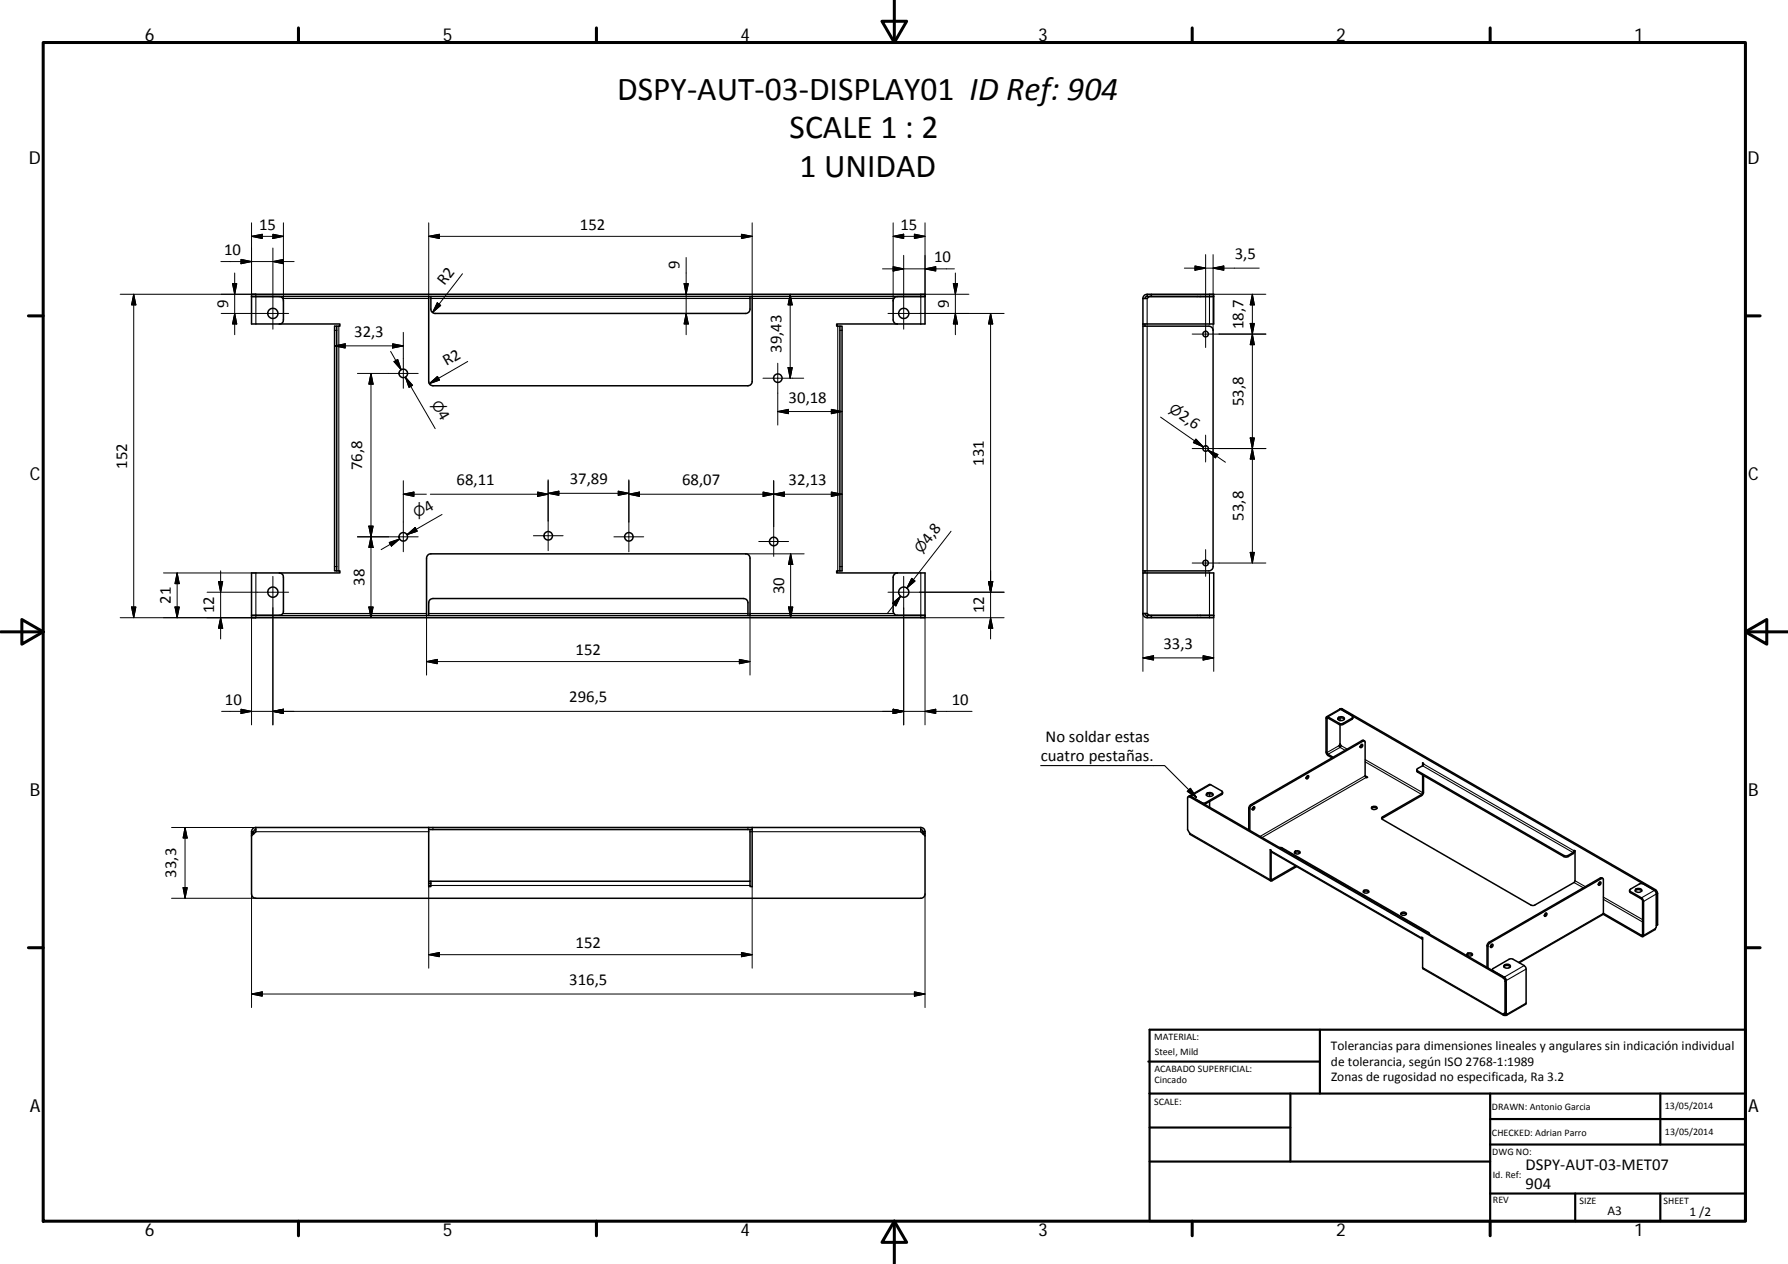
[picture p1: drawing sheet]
<svg xmlns="http://www.w3.org/2000/svg" width="420mm" height="297mm" viewBox="0 0 420 297" stroke-linecap="round" stroke-linejoin="round" font-family="sans-serif">
<g fill="none" stroke="#000" stroke-width=".36">
<path d="M59.1 69.7h1M60.1 69.7h.1M60.1 69.7h156.3M65.6 69.7l.7 .2 .3 .6v4.7l-.3 .7-.7 .2M65.6 76.1h14.3v.5h-.8M78.6 76.6h.5v57.6h-.5zM100.7 69.7v20l.3 .6 .7 .4 74.3-.1 .5-.3 .3-.6v-20M101.3 69.7v3.2l.3 .5 .6 .3h73l.7-.3 .3-.5v-3.2M197.4 76.6h.5v57.6h-.5zM210.9 76.1h6.5v-6.9h-158.3v6.9h6.5M210.9 69.7l-.6 .2-.4 .6v4.7l.4 .7 .6 .2M210.9 76.1h-14.3v.5h.8"/>
<path d="M216.4 69.7h.1M216.4 69.7h1M268.6 76.6h15.5l.6 .3 .3 .5 .1 55.7-.3 .7-.7 .4h-15.5M268.6 76.1v58.5M268.6 70.1v6M269.1 76.1v.5M269.6 69.2h1v.5h-1zM269.6 69.2l-.7 .2-.3 .7M269.6 69.7h-.4l-.1 .4M270.6 69.2h14.6v.5h-1M281.4 69.7h-.1M282.2 69.7h-.2"/>
<path d="M284.2 69.7h-14.2l-.4 .4h-1M284.2 69.7h1v6.4h-16.6M65.6 134.6l.7 .3 .3 .5-.1 8.6-.2 .4-.7 .2h-5.5M65.6 134.6h-6.5v10h1M79.1 134.2h.8v.4h-14.3M197.4 134.2h-.8v.4h14.3M210.3 134.9l.6-.3h6.5v10h-6.5l-.5-.1-.4-.5-.1-8.3zM268.6 134.6h16.6v10h-15.2l-.4-.4h-1zM269.1 134.2v.4M60.1 144.7h-1v.5h158.3v-.5h-1M60.1 144.6v.1M60.1 144.7h156.3"/>
<path d="M100.2 144.7v-13.5l.4-.8 .7-.2h74.2l.5 .3 .2 .7v13.5M100.7 144.7l.1-3.3 .3-.5 .6-.2h73l.7 .2 .3 .5 .1 3.3M216.4 144.6v.1M268.6 144.2l.3 .7 .7 .3M269.1 144.2l.1 .3 .4 .2M269.6 144.7h1v.5h-1zM270.6 144.7h14.6v.5h-14.6M281.3 144.6l.1 .1M282 144.6l.2 .1M314.4 169a1.03 1.03 0 0 1 1.5 0M314.4 168.7a.92 .92 0 0 1 1.5 .2 .88 .88 0 0 1-.8 .4 .88 .88 0 0 1-.7-.5zM314.8 166.7l.6-.1 73.6 42.5 .5 .8v7.4l-.2 .2"/>
<path d="M314.9 170.3v4.6l-.2 .4 .2 .3 .2-.4-.2-.4M314.9 168.7v.6M315.1 166.7h-.3l-3.1 1.7M315.1 166.7l2.6 1.5 .2 .4-2.3 1.4-.5 .1h-.3l-2.7-1.6-.4-.1-.1 .2v8.4l.5 .5 .9 .6M315.1 166.7l73.7 42.5M317.9 168.5l-.2 .5-2.4 1.3h-.5l-2.7-1.6-.2 .1-.1 8 .2 .4 1.3 .7M319.8 175.1l.2-.2a.36 .36 0 0 1 .2 .6 .36 .36 0 0 1-.6 0zM320 174.9l-.4 .7M320.6 174.1l-.3-.2-.2 .1-26.3 15.2-.4 .7v5.1M334.3 179.3l.2 .1-.2 .6zM334.3 180l-1.3 .7v.4l34.5 19.9 .5 .2 .5-.2 1.2-.7 .2-.5 .2 .1M59.1 195.5h.5v.4h-.5z"/>
<path d="M59.1 195.9v14.2l.4 .8 .6 .2h156.5l.6-.4 .2-.6v-14.2M59.6 195.9v.1M60.1 194.5l-.6 .1-.4 .9M60.1 194.9l-.3 .1-.2 .5M60.1 194.5v1l-1 .9M60.1 194.5h40.6M100.7 194.9h76.1M100.7 194.5v13.8h.6v-1.2M100.7 194.5h76.1M176.2 194.9v12.2M176.8 194.5v13.8h-.6v-1.2M176.8 194.5h39.6"/>
<path d="M216.4 194.5l.8 .3 .2 .7M216.4 194.9l.4 .2 .1 .4M216.4 194.5v1l1 .9M216.9 195.5v.4h.5v-.4M216.9 195.5h.5M216.9 195.9v.1M279.5 187.1h.3l73.6 42.5 .5 .9M279.5 187.1l-.3 .1M279.5 187.1l4.7-2.8 3.1 1.8-.2 .3-3.8 2.2h-.9M279.5 187.1h.3M283.5 186.9a1.07 1.07 0 0 1 1.5 0M283.6 186.5a.95 .95 0 0 1 1.5 .3 .99 .99 0 0 1-1.6-.1z"/>
<path d="M284.2 186.5v.7M284.2 188.3v1.4M287.3 186.2l-.2 .5-4.1 2.3M294.5 189.6h.1a.39 .39 0 0 1 .2 .5 .39 .39 0 0 1-.5 .2zM294.6 189.6l-.1 .3-.3 .3M298.7 199.9l.1 .3 35.4 20.5M300.7 199.2l.6 .1 34.4 19.8 .2 .4M307.2 182.3h.1a.39 .39 0 0 1 .2 .5 .39 .39 0 0 1-.6 .1zM307.3 182.3l-.4 .6M320.8 182.3l.6 .3-.4 .1zM320.8 182.3v-7.9l-.1-.2-.2-.1-26.5 15.2-.3 .6v5.2M322.3 190a.95 .95 0 0 1 1.3 0"/>
<path d="M322.4 189.7a.69 .69 0 0 1 .7-.2 .69 .69 0 0 1 .5 .5 .75 .75 0 0 1-1.3-.2zM332.9 180.9l.2 .5 34.4 19.9h1l1.3-.8 .3-.6M334.3 182.1v4.2l-.2 .3-9.2 5.4-.2 .3 .1 .2 34.9 20.2h1l9.3-5.4 .1-.2v-7.2M334.5 182.3v4l-.3 .6-9.5 5.5M100.7 207.6h.6M100.7 207.1h.6M101.3 207.1h74.9M298.6 207l-18.9-10.9-.6-1.1v-7.7h.4l73.7 42.5 .5 .6v7.6l.4 .3-.1 .3h-.3M304.2 200.4a.89 .89 0 0 1 1.3 0M304.2 200.1a.72 .72 0 0 1 1.3 .3 .73 .73 0 0 1-1.3-.2zM304.5 203.5l-5.7 3.2-.1-6.9-.2-.1v7.1l.1 .2 6.1-3.4M320.4 209.6a.92 .92 0 0 1 1.2 0"/>
<path d="M320.5 209.2a.58 .58 0 0 1 .7-.1 .58 .58 0 0 1 .3 .6 .63 .63 0 0 1-.7 .2 .63 .63 0 0 1-.4-.6zM329.2 214.9a.87 .87 0 0 1 1.2 0M329.2 214.5a.69 .69 0 0 1 .7-.2 .69 .69 0 0 1 .5 .5 .75 .75 0 0 1-1.2-.1zM335.9 219.4v.1M363.1 214.7l.2-.1a.39 .39 0 0 1 .1 .5 .39 .39 0 0 1-.5 .2zM363.3 214.6l-.4 .6M375.9 207.3h.1a.39 .39 0 0 1 .1 .5 .39 .39 0 0 1-.5 .1zM376 207.3l-.1 .3-.3 .3M376.6 206.4l-.5-.1-26.3 15.2-.4 .7v5.1M376.8 214.6v-7.9l-.3-.3-26.4 15.2-.4 .8v5.1M376.8 214.6l-.2 .3-19.6 11.4M382.9 209.2l.1 .5 2.7 1.6 .3 .3v8.2h-.3l-8.9-5.2"/>
<path d="M384.2 209.4a1.07 1.07 0 0 1 1.6 0M384.3 209a.97 .97 0 0 1 1.5 .3 .88 .88 0 0 1-.8 .4 .88 .88 0 0 1-.8-.6zM386.2 207.7h-1l-2.1 1.3-.2 .2 .2 .3 2.6 1.5 .4 .5 .1 8.3-.2 .3-9.3-5.3M388.8 209.2l.4 .7v7.9l-.3 .7-2.9 1.6M388.8 209.2l.5 .7v7.6M389.2 217.5h.1M334.3 220.7l-.2-.1v-.4l.2 .2v7.2l19 11M344.7 224.4a.89 .89 0 0 1 1.3 0M344.8 224.1a.7 .7 0 0 1 .7-.2 .7 .7 0 0 1 .5 .5 .74 .74 0 0 1-1.3-.2zM350.4 222l.2-.1a.38 .38 0 0 1 .2 .5 .38 .38 0 0 1-.5 .2zM350.6 221.9l-.2 .5-.2 .1M350.7 227.9v.1"/>
<path d="M353.4 227.2a1.03 1.03 0 0 1 1.5 0M353.4 226.8a.92 .92 0 0 1 1.5 .3 .87 .87 0 0 1-.8 .4 .87 .87 0 0 1-.7-.6zM353.7 238.3v.3M353.9 237.9l-.7 .4 .1 .3h.4M353.9 230.4l-.3-.7-2.7-1.6-.2-.1 .1-.3 4.1-2.4 .6 .1 2.7 1.5 .3 .4 .1 .4v8.3l-4.6 2.6M353.9 230.4v7.8v.1l-.5-.1"/>
<circle cx="64.1" cy="73.6" r="1.2"/>
<circle cx="212.4" cy="73.6" r="1.21"/>
<circle cx="283.3" cy="78.5" r=".65"/>
<circle cx="94.8" cy="87.7" r="1.01"/>
<circle cx="182.8" cy="88.9" r="1"/>
<circle cx="283.3" cy="105.4" r=".64"/>
<circle cx="64.1" cy="139.2" r="1.2"/>
<circle cx="94.8" cy="126.2" r="1.01"/>
<circle cx="128.8" cy="125.9" r="1"/>
<circle cx="147.8" cy="126.2" r="1"/>
<circle cx="181.8" cy="127.2" r="1"/>
<circle cx="212.4" cy="139.2" r="1.21"/>
<circle cx="283.3" cy="132.3" r=".65"/>
</g>
<g fill="none" stroke="#000" stroke-width=".25">
<path d="M60.1 69.2v6.9M66.5 70.1h34.2M78.6 77.6h.5M79.6 76.6v57.6M101.3 70.1h74.9M176.8 70.1h33.2M196.9 76.6v57.6M197.4 77.6h.5M216.4 69.2v6.9M269.6 70.1v6M269.6 76.6v57.6M284.2 69.2v6.9"/>
<path d="M60.1 134.6v10M78.6 133.1h.5M197.4 133.1h.5M216.4 134.6v10M269.6 134.6v9.6M284.2 134.6v10M60.1 144.7v.5M66.5 144.2h33.7M100.7 144.2h75.1M176.2 144.2h33.8M216.4 144.7v.5M284.2 144.7v.5"/>
<path d="M244.5 179.9h29.2l7.4 7.5M314.7 170v.2M314.7 175.2l-2.9 1.6-.2-.1M315.1 175.2l1.5 .8M315.4 166.6l-3.3 1.9v.2l-.3 .2-.2-.2M315.6 170v.2M316.1 176.3l-1.2-.7-2.8 1.6v.3M317.7 168.8v.2M320.1 174l.2 .1M320.8 179l13.3 7.7v.3M320.8 178.5l13.5 7.8 .2-.2M334.3 180l35.3 20.3v.3"/>
<path d="M334.5 179.5l35.5 20.4M60.1 195.5h40.6M101.7 194.5v.4M175.8 194.5v.4M176.2 195.5h40.2M279 186l.7-.7 1.4 2.1zM279.5 195.8l19 10.9 .2-.1 .2 .1v.3M279.8 187.1l-.3 .2M282.4 188.6h.1M283.3 188.6v.3M284.5 184.4l-4.7 2.7M287.1 186.4v.3"/>
<path d="M293.4 189.9l.3 .2M293.9 189.1l.3 .2M298.7 199.9l35.4 20.5 .1-.1M320.8 182.3l-24.7 14.3M321 182.7l-24.4 14.1M324.9 192v.3M333.1 181.2v.2M100.7 208.1h75.5M367.5 201v.3M368.5 201v.3M369.9 207.4l2.2 1.2M370.1 207l2.4 1.4"/>
<path d="M376.1 206.3l.2 .2M376.8 214.6l-20 11.5M376.8 211.3l9.2 5.4M376.8 210.8l9.2 5.3M383.1 209.5v.3M389 209.1l-3.3 1.9v.3M389 218.1l-2.8 1.7-.2-.2-.3 .2v.2M389.2 210.1l-3 1.7-.2-.1M389.5 209.9l-.2 .2M334.3 227.4l18.9 10.9M349.4 222.2l.3 .2M349.9 221.4l.2 .2"/>
<path d="M350.9 228.1v.1M353.4 229.6l-.2 .2M353.9 238.2l-.2 .1-.3-.1M354.8 227.3l-.3 .2M358.2 226.9l-4.7 2.7M358.6 235.7l-4.5 2.6M358.6 227.7l-4.9 2.9"/>
</g>
<g fill="none" stroke="#000" stroke-width=".71">
<path d="M10.1 10h400.1v277h-400.1zM70.1 6.6v3.4M140.2 6.6v3.4M207.3 5h5.8l-2.9 5zM210.2 0v10M280.2 6.6v3.4M350.2 6.6v3.4M6.7 74.2h3.4M410.2 74.2h3.4M.2 148.5h9.9M5.1 145.6l5 2.9-5 2.9zM410.2 148.5l5-2.9v5.8z"/>
<path d="M410.2 148.5h9.9M6.7 222.7h3.4M410.2 222.7h3.4M70.1 287v3.4M140.2 287v3.4M210.2 287l2.9 5h-5.8zM210.2 287v10M280.2 287v3.4M350.2 287v3.4"/>
</g>
<g fill="none" stroke="#000" stroke-width=".51">
<path d="M269.8 249.5h40.4M270.1 257h140.1M270.1 242h140.1v45h-140.1zM303.2 257v16M310.2 242v15M350.2 257v30M390.2 257v12M270.1 273h80.1M270.1 265h33.1M350.2 269h60M350.2 263h60M350.2 280.5h60"/>
<path d="M370.2 280.5v6.5M390.2 280.5v6.5"/>
</g>
<g fill="none" stroke="#000" stroke-width=".23">
<path d="M59.1 55.5l2.5-.4v.9zM59.1 55.5h7.5M59.1 52.4v17.3M64.1 58.3v19.1M64.1 55.1l2.5 .4-2.5 .5zM66.6 52.4v18.3M100.7 52.4v17.7M100.7 55.5l2.5-.4v.9zM100.7 55.5h76.1M174.2 55.1l2.6 .4-2.6 .5zM176.8 52.4v17.7M209.9 55.5l2.5-.5v1z"/>
<path d="M209.9 55.5h7.5M209.9 52.4v18.3M214.9 55l2.5 .5-2.5 .5zM217.4 52.4v17.3M283.3 59.8v21.9M285.1 59.8v17.8M28.2 69.2h31.9M31.4 69.2v76M31.4 69.2l.5 2.4h-1zM51.9 61.5h17.2M52 73.7h15.8M54.6 66.7h1l-.5 2.5z"/>
<path d="M55.1 64.2v14.5M55.1 73.7l.5 2.4h-1zM56.6 61l2.5 .5-2.5 .5zM64.1 61.5l2.5-.5v1zM94.8 78.1v13.1M102.8 71.2l.8 .6-2 1.6zM108.7 64.3l-7.1 9.1M160.7 66.7h1l-.5 2.5zM161.2 60.5v18.2M161.2 73.7l.5 2.4h-1zM185.7 69.2v19.7M185.7 69.2l.5 2.4h-1z"/>
<path d="M207.4 63.2h16.9M209.9 62.7l2.5 .5-2.5 .5zM212.4 60v17.4M216.4 69.2h11.3M217.4 63.2l2.5-.5v1zM224 66.7h1l-.5 2.5zM224.5 64.2v14.5M224.5 73.7l.5 2.4h-1zM232.8 73.7v76.5M232.8 73.7l.5 2.4h-1zM236 73.7h-27.3M278.3 63h17.6"/>
<path d="M280.2 78.5h17.3M280.8 62.5l2.5 .5-2.5 .5zM284.2 69.2h13.3M285.1 63l2.5-.5v1zM293.8 76h1l-.5 2.5zM294.3 69.2v63.1M294.3 69.2l.5 2.4h-1zM294.3 78.5l.5 2.5h-1zM78.6 81.3l2.5-.5v1zM78.6 81.3h16.2M84 87.8h14.3M87.2 87.8v57.4"/>
<path d="M87.2 87.8l.5 2.5h-1zM91.8 82.6l2.5 4.3M92.3 80.8l2.5 .5-2.5 .5zM92.6 85l.9-.5 .8 2.4zM95.3 88.6l1.7 2-.9 .4zM96.5 90.8l-1.2-2.2 7 12.1M100.9 90.2l1.9-1.7 .5 .8zM109.9 84.9l-9 5.3M179.3 88.9h9.6M182.8 85.4v14.5M182.8 96.7l2.5-.5v1zM182.8 96.7h15.1"/>
<path d="M185.2 86.4h1l-.5 2.5zM195.4 96.2l2.5 .5-2.5 .5zM272.7 98l10.1 7-2.1-1.4M94.8 116.1l2.5-.5v1zM94.8 116.1h5.4M94.8 113v16.7M101.1 116.1h27.7M126.3 115.6l2.5 .5-2.5 .5zM128.8 112.8v16.6M128.8 115.9l2.5-.5v1zM128.8 115.9h19M145.3 115.4l2.5 .5-2.5 .5z"/>
<path d="M147.8 116.1l2.5-.5v1zM147.8 116.1h50.1M147.8 112.8v16.9M179.3 115.6l2.5 .5-2.5 .5zM181.8 113v17.7M181.8 116.1l2.5-.5v1zM195.4 115.6l2.5 .5-2.5 .5zM280.2 105.4h17.3M281 103.2l1.8 1.8-2.4-1zM283.3 102.3v6.3M283.8 105.8l4.2 2.8M283.8 105.8l2.4 1-.6 .8z"/>
<path d="M293.8 102.9h1l-.5 2.5zM294.3 105.4l.5 2.5h-1zM38.4 134.6h21.7M41.6 134.6v10.6M41.6 134.6l.5 2.6h-1zM48.7 139.2h19.1M51.3 136.7h1l-.5 2.5zM51.8 134.2v16M64.1 135.4v34.9M84 126.2h14.3M86.7 123.6h1l-.5 2.6zM87.2 126.2l.5 2.5h-1z"/>
<path d="M91.5 127.5l2.4-.8-1.9 1.6zM93.9 126.7l-4.3 2.5M95.6 125.6l1.9-1.6 .6 .8zM103.9 120.9l-8.3 4.7 2.2-1.2M125.3 125.9h7M144.3 126.2h7M175.2 130.2h6.5M178.3 127.3h7M181.9 130.2h7.1M185.8 130.2v15M185.8 130.2l.5 2.5h-1zM212.4 135.4v34.9"/>
<path d="M214.2 135.9l.8 .6-1.9 1.7zM223.5 124.8l-10.4 13.4 1.5-2M232.3 136.7h1l-.5 2.5zM236 139.2h-27.3M280.2 132.3h17.3M283.3 129.2v6.2M293.8 129.8h1l-.5 2.5zM28.2 145.2h31.9M30.9 142.6h1l-.5 2.6zM41.1 142.6h1l-.5 2.6zM51.8 145.2l.5 2.4h-1zM59.1 144.6v25.7"/>
<path d="M86.7 142.6h1l-.5 2.6zM100.2 144.2v14.4M100.2 155.5l2.6-.5v1zM100.2 155.5h76M173.7 155l2.5 .5-2.5 .5zM176.2 144.2v14.4M185.3 142.6h1l-.5 2.6zM209.7 141.8l1.9-1.7-1.1 2.3zM211.6 140.1l-3 4M216.4 145.2h19.6M217.4 144.6v25.7M232.8 145.2l.5 2.4h-1z"/>
<path d="M268.6 154.6l2.5-.5v1zM268.6 154.6h16.6M268.6 144.2v13.6M282.7 154.1l2.5 .5-2.5 .5zM285.2 144.6v13.2M52.1 167.2h176.3M56.6 166.7l2.5 .5-2.5 .5zM64.1 167.2l2.5-.5v1zM209.9 166.7l2.5 .5-2.5 .5zM217.4 167.2l2.5-.5v1zM40.3 194.5h19.8M43.5 194.5v16.6"/>
<path d="M43.5 194.5l.5 2.4h-1zM40.3 211.1h19.8M43 208.6h1l-.5 2.5zM59.1 210.1v26.7M100.7 208.3v19.2M176.8 208.3v19.2M217.4 210.1v26.7M59.1 233.6l2.5-.5v1zM59.1 233.6h158.3M100.7 224.3l2.5-.5v1zM100.7 224.3h76.1M174.2 223.8l2.6 .5-2.6 .5z"/>
<path d="M214.9 233.1l2.5 .5-2.5 .5z"/>
</g>
<g fill="#000" stroke="#000" stroke-width=".23">
<path d="M59.1 55.5l2.5-.4v.9zM64.1 55.1l2.5 .4-2.5 .5zM100.7 55.5l2.5-.4v.9zM174.2 55.1l2.6 .4-2.6 .5zM209.9 55.5l2.5-.5v1zM214.9 55l2.5 .5-2.5 .5zM31.4 69.2l.5 2.4h-1zM54.6 66.7h1l-.5 2.5zM55.1 73.7l.5 2.4h-1zM56.6 61l2.5 .5-2.5 .5zM64.1 61.5l2.5-.5v1zM102.8 71.2l.8 .6-2 1.6z"/>
<path d="M160.7 66.7h1l-.5 2.5zM161.2 73.7l.5 2.4h-1zM185.7 69.2l.5 2.4h-1zM209.9 62.7l2.5 .5-2.5 .5zM217.4 63.2l2.5-.5v1zM224 66.7h1l-.5 2.5zM224.5 73.7l.5 2.4h-1zM232.8 73.7l.5 2.4h-1zM280.8 62.5l2.5 .5-2.5 .5zM285.1 63l2.5-.5v1zM293.8 76h1l-.5 2.5zM294.3 69.2l.5 2.4h-1z"/>
<path d="M78.6 81.3l2.5-.5v1zM87.2 87.8l.5 2.5h-1zM92.3 80.8l2.5 .5-2.5 .5zM92.6 85l.9-.5 .8 2.4zM95.3 88.6l1.7 2-.9 .4zM100.9 90.2l1.9-1.7 .5 .8zM185.2 86.4h1l-.5 2.5zM182.8 96.7l2.5-.5v1zM195.4 96.2l2.5 .5-2.5 .5zM294.3 78.5l.5 2.5h-1zM94.8 116.1l2.5-.5v1zM126.3 115.6l2.5 .5-2.5 .5z"/>
<path d="M128.8 115.9l2.5-.5v1zM145.3 115.4l2.5 .5-2.5 .5zM147.8 116.1l2.5-.5v1zM179.3 115.6l2.5 .5-2.5 .5zM181.8 116.1l2.5-.5v1zM195.4 115.6l2.5 .5-2.5 .5zM281 103.2l1.8 1.8-2.4-1zM283.8 105.8l2.4 1-.6 .8zM293.8 102.9h1l-.5 2.5zM294.3 105.4l.5 2.5h-1zM41.6 134.6l.5 2.6h-1zM51.3 136.7h1l-.5 2.5z"/>
<path d="M86.7 123.6h1l-.5 2.6zM87.2 126.2l.5 2.5h-1zM91.5 127.5l2.4-.8-1.9 1.6zM95.6 125.6l1.9-1.6 .6 .8zM185.8 130.2l.5 2.5h-1zM214.2 135.9l.8 .6-1.9 1.7zM232.3 136.7h1l-.5 2.5zM293.8 129.8h1l-.5 2.5zM30.9 142.6h1l-.5 2.6zM41.1 142.6h1l-.5 2.6zM51.8 145.2l.5 2.4h-1zM86.7 142.6h1l-.5 2.6z"/>
<path d="M100.2 155.5l2.6-.5v1zM173.7 155l2.5 .5-2.5 .5zM185.3 142.6h1l-.5 2.6zM209.7 141.8l1.9-1.7-1.1 2.3zM232.8 145.2l.5 2.4h-1zM268.6 154.6l2.5-.5v1zM282.7 154.1l2.5 .5-2.5 .5zM56.6 166.7l2.5 .5-2.5 .5zM64.1 167.2l2.5-.5v1zM209.9 166.7l2.5 .5-2.5 .5zM217.4 167.2l2.5-.5v1zM43.5 194.5l.5 2.4h-1z"/>
<path d="M43 208.6h1l-.5 2.5zM59.1 233.6l2.5-.5v1zM100.7 224.3l2.5-.5v1zM174.2 223.8l2.6 .5-2.6 .5zM214.9 233.1l2.5 .5-2.5 .5z"/>
</g>
<path d="M279 186l.7-.7 1.4 2.1z" fill="#000" stroke="#000" stroke-width=".25"/>
<g font-size="7.9">
<text x="145.1" y="23.5">DSPY‐AUT‐03‐DISPLAY01 ID Ref: 904</text>
<text x="185.6" y="32.5">SCALE 1 : 2</text>
<text x="187.9" y="41.5">1 UNIDAD</text>
</g>
<g font-size="4.2">
<text x="34" y="9.6">6</text>
<text x="104" y="9.6">5</text>
<text x="174" y="9.6">4</text>
<text x="244" y="9.6">3</text>
<text x="314" y="9.6">2</text>
<text x="384" y="9.6">1</text>
<text x="6.8" y="38.7">D</text>
<text x="410.6" y="38.7">D</text>
<text x="7" y="112.9">C</text>
<text x="410.8" y="112.9">C</text>
<text x="7" y="187.1">B</text>
<text x="410.8" y="187.1">B</text>
<text x="7" y="261.3">A</text>
<text x="410.8" y="261.3">A</text>
<text x="34" y="290.4">6</text>
<text x="104" y="290.4">5</text>
<text x="174" y="290.4">4</text>
<text x="244" y="290.4">3</text>
<text x="314" y="290.4">2</text>
<text x="384" y="290.4">1</text>
</g>
<g font-size="3.9">
<text x="60.9" y="54">15</text>
<text x="136.3" y="54">152</text>
<text x="211.6" y="54">15</text>
<text x="52.7" y="59.9">10</text>
<text x="159.7" y="63.3" transform="rotate(-90 159.7 63.3)">9</text>
<text x="219.5" y="61.6">10</text>
<text x="290.2" y="60.9">3,5</text>
<text x="104.5" y="67.3" transform="rotate(-52 104.5 67.3)">R2</text>
<text x="53.6" y="72.4" transform="rotate(-90 53.6 72.4)">9</text>
<text x="222.9" y="72.4" transform="rotate(-90 222.9 72.4)">9</text>
<text x="292.2" y="77.3" transform="rotate(-90 292.2 77.3)">18,7</text>
<text x="83.2" y="79.2">32,3</text>
<text x="183.6" y="83" transform="rotate(-90 183.6 83)">39,43</text>
<text x="104.9" y="86.1" transform="rotate(-30 104.9 86.1)">R2</text>
<text x="185.3" y="94.7">30,18</text>
<text x="292.2" y="95.4" transform="rotate(-90 292.2 95.4)">53,8</text>
<text x="102.8" y="97.3" transform="rotate(60 102.8 97.3)">4</text>
<text x="276.8" y="98.3" transform="rotate(35 276.8 98.3)">2,6</text>
<text x="29.9" y="110.2" transform="rotate(-90 29.9 110.2)">152</text>
<text x="85.1" y="110.5" transform="rotate(-90 85.1 110.5)">76,8</text>
<text x="133.9" y="113.8">37,89</text>
<text x="231.2" y="109.4" transform="rotate(-90 231.2 109.4)">131</text>
<text x="107.3" y="114.1">68,11</text>
<text x="160.3" y="114.1">68,07</text>
<text x="185.3" y="114.1">32,13</text>
<text x="100.4" y="120.4" transform="rotate(-30 100.4 120.4)">4</text>
<text x="292.2" y="122.3" transform="rotate(-90 292.2 122.3)">53,8</text>
<text x="218.3" y="128.1" transform="rotate(-52 218.3 128.1)">4,8</text>
<text x="85.6" y="137.7" transform="rotate(-90 85.6 137.7)">38</text>
<text x="40.1" y="141.9" transform="rotate(-90 40.1 141.9)">21</text>
<text x="184.2" y="139.7" transform="rotate(-90 184.2 139.7)">30</text>
<text x="50.3" y="144.2" transform="rotate(-90 50.3 144.2)">12</text>
<text x="231.3" y="144.2" transform="rotate(-90 231.3 144.2)">12</text>
<text x="135.3" y="153.9">152</text>
<text x="273.4" y="152.5">33,3</text>
<text x="52.8" y="165.6">10</text>
<text x="133.8" y="165.1">296,5</text>
<text x="223.6" y="165.6">10</text>
<text x="244.5" y="178.9">cuatro pestañas.</text>
<text x="245.7" y="174.4">No soldar estas</text>
<text x="41.4" y="206.2" transform="rotate(-90 41.4 206.2)">33,3</text>
<text x="135.3" y="222.8">152</text>
<text x="133.8" y="231.5">316,5</text>
<text x="358.5" y="274.9">DSPY‐AUT‐03‐MET07</text>
<text x="358.5" y="279.4">904</text>
</g>
<g font-size="3.3">
<text x="101.4" y="94.9" transform="rotate(60 101.4 94.9)">⌀</text>
<text x="274.5" y="96.7" transform="rotate(35 274.5 96.7)">⌀</text>
<text x="98" y="121.8" transform="rotate(-30 98 121.8)">⌀</text>
<text x="216.5" y="130.3" transform="rotate(-52 216.5 130.3)">⌀</text>
</g>
<g font-size="3.1">
<text x="312.8" y="246.8">Tolerancias para dimensiones lineales y angulares sin indicación individual</text>
<text x="312.8" y="250.4">de tolerancia, según ISO 2768‐1:1989</text>
<text x="312.8" y="254">Zonas de rugosidad no especificada, Ra 3.2</text>
<text x="377.7" y="285.6">A3</text>
<text x="397" y="285.9">1 /2</text>
</g>
<g font-size="2.4">
<text x="271.2" y="244.4">MATERIAL:</text>
<text x="271.3" y="251.9">ACABADO SUPERFICIAL:</text>
<text x="271.4" y="247.9">Steel, Mild</text>
<text x="271.3" y="254.6">Cincado</text>
<text x="271.2" y="259.7">SCALE:</text>
<text x="350.6" y="260.9">DRAWN: Antonio Garcia</text>
<text x="391.2" y="260.6">13/05/2014</text>
<text x="350.6" y="267">CHECKED: Adrian Parro</text>
<text x="391.2" y="266.6">13/05/2014</text>
<text x="350.7" y="271.4">DWG NO:</text>
<text x="350.8" y="276.8">Id. Ref:</text>
<text x="350.8" y="282.8">REV</text>
<text x="371.2" y="282.9">SIZE</text>
<text x="390.9" y="282.9">SHEET</text>
</g>
</svg>
